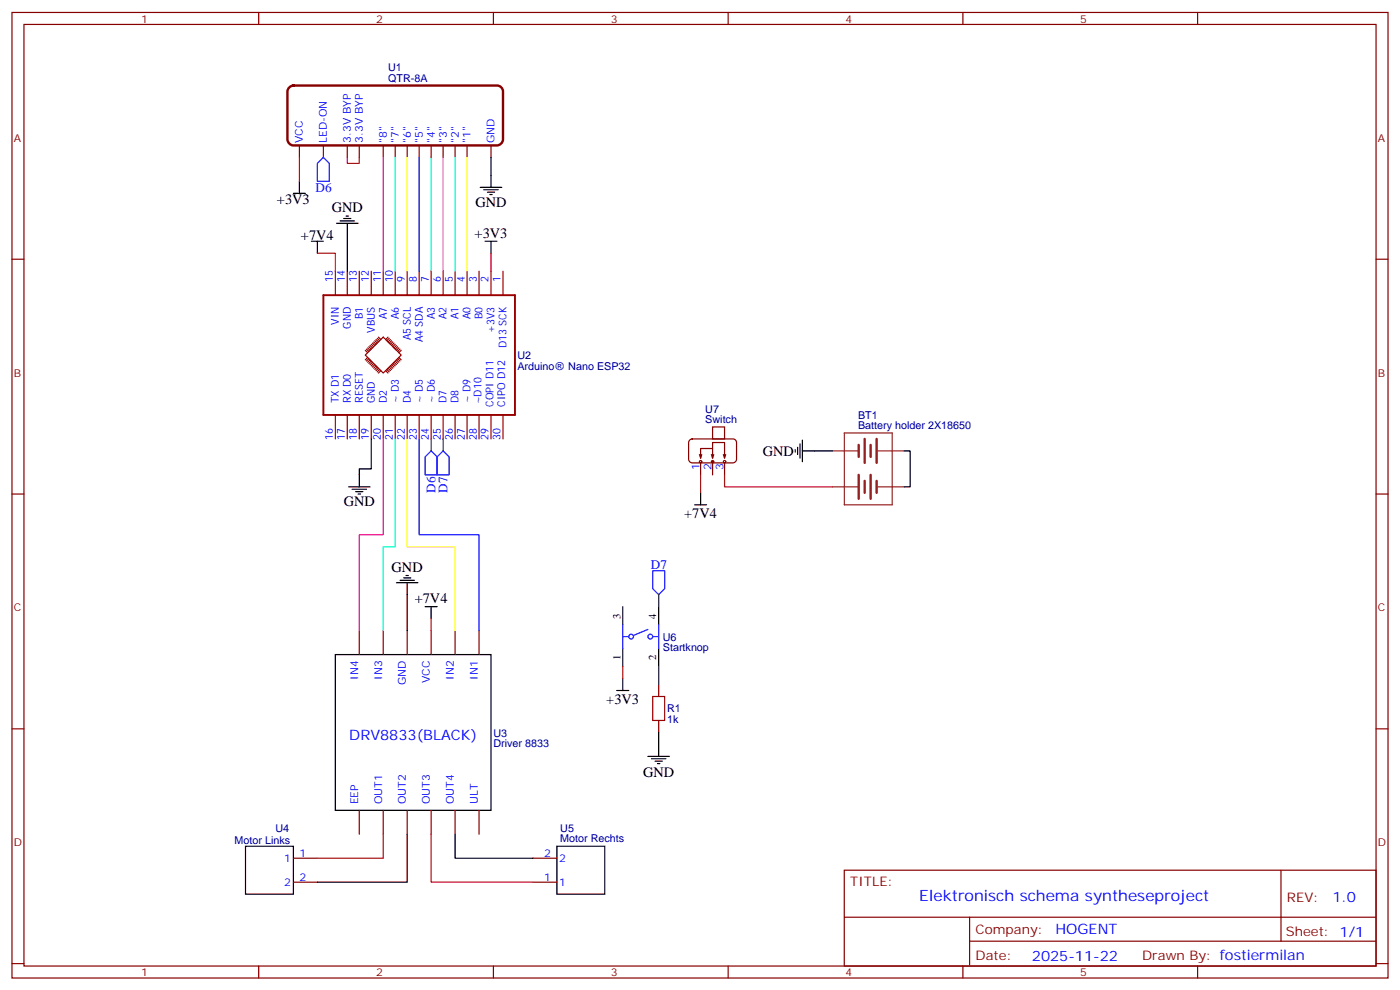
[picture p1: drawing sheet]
<svg xmlns="http://www.w3.org/2000/svg" width="412mm" height="292mm" viewBox="0 0 412 292" stroke-linecap="round" stroke-linejoin="round" font-family="sans-serif">
<g fill="none" stroke="#870000" stroke-width=".35">
<path d="M3.5 3.7h405.4v284.3h-405.4zM7.1 7.2h398.2v277.3h-398.2zM76.2 3.7v3.5M145.3 3.7v3.5M214.5 3.7v3.5M283.6 3.7v3.5M352.8 3.7v3.5M88.2 42.8v3.6M95.2 42.8v3.6M102.3 42.8v3.6M105.8 42.8v3.6M112.9 42.8v3.6"/>
<path d="M116.4 42.8v3.6M119.9 42.8v3.6M123.5 42.8v3.6M127 42.8v3.6M130.5 42.8v3.6M134.1 42.8v3.6M137.6 42.8v3.6M144.6 42.8v3.6M3.5 76.3h3.6M405.3 76.3h3.6M203.1 129.7l.8-.4h12.3l.6 .4 .2 .6-.1 5.3-.4 .5-.6 .2-12.3-.1-.5-.4-.3-.5v-5zM206 133.8l.4 1.1"/>
<path d="M206.4 134.9v-2.8h3.5v2.8M206.4 136.3v3.5M206.7 133.8l-.3 1.1M209.5 133.8l.4 1.1M209.9 125.7h3.5v3.6h-3.5zM209.9 132.1v-1.8h3.5v4.2M209.9 135.6v4.2M210.3 133.8l-.4 1.1M213.1 133.8l.3 1.1 .4-1.1M213.4 136.3v3.5M3.5 145.5h3.6M405.3 145.5h3.6"/>
<path d="M105.8 185.7v7.1M112.9 185.7v7.1M119.9 185.7v7.1M127 185.7v7.1M134.1 185.7v7.1M141.1 185.7v7.1M3.5 214.6h3.6M194 201.6v3.5M194 212.2v3.5M405.3 214.6h3.6M105.8 238.6v7.1M112.9 238.6v7.1"/>
<path d="M119.9 238.6v7.1M127 238.6v7.1M134.1 238.6v7.1M141.1 238.6v7.1M86.4 259.8h7.1M86.4 252.7h7.1M157 259.8h7M157 252.7h7M248.7 256.3h156.6v28.2h-156.6zM377.3 256.3v20.9M248.7 270.1h156.5M285.6 277.2h119.6"/>
<path d="M285.6 270.1v14.1M3.5 283.8h3.6M76.2 284.5v3.5M145.3 284.5v3.5M214.5 284.5v3.5M283.6 284.5v3.5M352.8 284.5v3.5M405.3 283.8h3.6"/>
<circle cx="206.4" cy="136" r=".35"/>
<circle cx="209.9" cy="136" r=".35"/>
<circle cx="213.4" cy="136" r=".35"/>
</g>
<path d="M85.3 25.7l1.1-.5h60a1.76 1.76 0 0 1 1.8 1.8v14.1a1.89 1.89 0 0 1-1.8 1.7h-60a1.89 1.89 0 0 1-1.7-1.7v-14.1z" fill="none" stroke="#870000" stroke-width=".71"/>
<path d="M95.2 86.9h56.5v35.3h-56.5z" fill="none" stroke="#900" stroke-width=".56"/>
<g fill="none" stroke="#900" stroke-width=".35">
<path d="M98.8 79.9v7M102.3 79.9v7M105.8 79.9v7M109.4 79.9v7M112.9 79.9v7M116.4 79.9v7M119.9 79.9v7M123.5 79.9v7M127 79.9v7M130.5 79.9v7M134.1 79.9v7M137.6 79.9v7"/>
<path d="M141.1 79.9v7M144.6 79.9v7M148.2 79.9v7M110.8 100l.7 .7M111.1 99.6l.7 .7M111.5 99.3l.7 .7M114.3 99.3l-.7 .7M114.7 99.6l-.8 .7M115 100l-.7 .7M107.6 104.6l5.3-5.3 5.3 5.3-5.3 5.3zM107.6 103.2l.7 .7M107.9 102.8l.8 .7"/>
<path d="M108.3 102.4l.7 .8M108.3 105.3l-.7 .7M108.7 102.1l.7 .7M108.7 105.6l-.8 .7M109 101.7l.7 .7M109 106l-.7 .7M109.4 101.4l.7 .7M109.4 106.3l-.7 .7M109.7 101l.7 .7M109.7 106.7l-.7 .7M110.1 100.7l.7 .7M110.1 107l-.7 .7"/>
<path d="M110.4 100.3l.7 .7M110.4 107.4l-.7 .7M110.8 107.7l-.7 .7M111.1 108.1l-.7 .7M111.5 108.4l-.7 .7M111.8 108.8l-.7 .7M112.2 109.1l-.7 .8M113.6 109.1l.7 .8M113.9 108.8l.8 .7M114.3 108.4l.7 .7M114.7 108.1l.7 .7M115 107.7l.7 .7"/>
<path d="M115.4 107.4l.7 .7M115.4 100.3l-.7 .7M115.7 107l.7 .7M115.7 100.7l-.7 .7M116.1 106.7l.7 .7M116.1 101l-.7 .7M116.4 106.3l.7 .7M116.4 101.4l-.7 .7M116.8 106l.7 .7M116.8 101.7l-.7 .7M117.1 105.6l.7 .7M117.1 102.1l-.7 .7"/>
<path d="M117.5 105.3l.7 .7M117.5 102.4l-.7 .8M117.8 102.8l-.7 .7M118.2 103.2l-.7 .7M98.8 122.2v7.1M102.3 122.2v7.1M105.8 122.2v7.1M109.4 122.2v7.1M112.9 122.2v7.1M116.4 122.2v7.1M119.9 122.2v7.1M123.5 122.2v7.1"/>
<path d="M127 122.2v7.1M130.5 122.2v7.1M134.1 122.2v7.1M137.6 122.2v7.1M141.1 122.2v7.1M144.6 122.2v7.1M148.2 122.2v7.1"/>
</g>
<g fill="none" stroke="#000" stroke-width=".35">
<path d="M86.4 56.9h3.6M88.2 53.4v3.5M141.5 55.2h6.3M142.5 55.9h4.3M143.6 56.6h2.1M144.3 57.3h.7M144.6 46.4v8.8M91.7 71h3.5M93.5 71v3.6M99.1 65.8h6.4M100.2 65.1h4.2M101.2 64.3h2.2"/>
<path d="M102 63.6h.7M102.3 65.8v14.1M142.9 71h3.5M144.6 71v3.6M109.4 129.3v8.8h-3.6v5.3M234.2 132.4v.7M234.9 131.7v2.1M235.7 130.7v4.2M236.4 132.8h8.8M236.4 129.6v6.4M266.3 132.8h1.8v10.6h-1.8M102.7 143.4h6.3"/>
<path d="M103.7 144.1h4.2M104.8 144.8h2.1M105.5 145.5h.7M204.6 148.7h3.5M206.4 145.1v3.6M116.8 171.6h6.3M117.8 170.9h4.3M118.9 170.2h2.1M119.6 169.5h.7M119.9 171.6v14.1M125.2 178.6h3.6M127 178.6v3.6"/>
<path d="M183.4 178.6v5.3M194 178.6v5.3M98.8 192.8h45.8v45.8h-45.8zM183.4 191v5.3M183.4 199.8v3.5M194 191v5.3M181.7 203.3h3.5M194 215.7v7M190.9 222.7h6.3M191.9 223.4h4.2M193 224.2h2.1M193.7 224.9h.7"/>
<path d="M72.3 249.2h14.1v14.1h-14.1zM119.9 245.7v14.1h-26.4M134.1 245.7v7h22.9M164 249.2h14.2v14.1h-14.2z"/>
</g>
<path d="M192.3 205.1h3.5v7.1h-3.5z" fill="none" stroke="#a10000" stroke-width=".35"/>
<path d="M88.2 46.4v7M102.3 46.4v1.7h3.5v-1.7M93.5 74.6h5.3v5.3M144.6 74.6v5.3M206.4 139.8v5.3M213.4 139.8v3.6h31.8M127 182.2v3.5M183.4 196.3v3.5M112.9 245.7v7h-19.4M127 245.7v14.1h30" fill="none" stroke="#f00" stroke-width=".35"/>
<path d="M119.9 46.4v33.5M137.6 46.4v33.5M119.9 129.3v31.7h14.2v24.7" fill="none" stroke="#ff0" stroke-width=".35"/>
<path d="M116.4 46.4v33.5M134.1 46.4v33.5M116.4 129.3v31.7h-3.5v24.7" fill="none" stroke="#0ff" stroke-width=".35"/>
<path d="M112.9 46.4v33.5M130.5 46.4v33.5M112.9 129.3v28.2h-7.1v28.2" fill="none" stroke="#f0f" stroke-width=".35"/>
<path d="M127 46.4v33.5" fill="none" stroke="#0f0" stroke-width=".35"/>
<g fill="none" stroke="#00f" stroke-width=".35">
<path d="M95.2 46.4l1.8 1.7v5.3h-3.5v-5.3zM123.5 46.4v33.5M123.5 129.3v28.2h17.6v28.2M127 132.8l1.8 1.7v5.3h-3.6v-5.3zM130.5 132.8l1.8 1.7v5.3h-3.5v-5.3zM192.3 168.1h3.5v5.3l-1.8 1.7-1.7-1.7zM183.4 183.9v7.1M183.4 187.5h1.8M185.9 186.8a.71 .71 0 0 0-.6 1 .71 .71 0 0 0 1.2 .1 .71 .71 0 0 0-.5-1.1M190.9 185.3l-4.3 1.8M191.6 186.8a.71 .71 0 0 0-.7 1 .71 .71 0 0 0 1.2 .1 .71 .71 0 0 0-.4-1.1M192.3 187.5h1.7"/>
<path d="M194 183.9v7.1"/>
</g>
<path d="M252.9 131v3.5M252.9 139.8v7.1M254.7 129.3v7M256.5 131v3.5M256.5 139.8v7.1M258.2 129.3v7M254.7 141.6v3.5M258.2 141.6v3.5" fill="none" stroke="#8c2424" stroke-width=".71"/>
<path d="M245.2 132.8h7.7M248.7 127.5h14.1v21.2h-14.1zM258.6 132.8h7.7M245.2 143.4h7.7M258.6 143.4h7.7" fill="none" stroke="#8c2424" stroke-width=".35"/>
<path d="M127 129.3v3.5M130.5 129.3v3.5M194 175.1v3.5M194 196.3v5.3" fill="none" stroke="#008700" stroke-width=".35"/>
<text font-size="4.6" fill="#00f" x="270.8" y="265.3">Elektronisch schema syntheseproject</text>
<g font-size="4.2">
<text x="81.6" y="60.2">+3V3</text>
<text x="97.7" y="62.5">GND</text>
<text x="140.1" y="60.8">GND</text>
<text x="88.6" y="70.7">+7V4</text>
<text x="139.8" y="70">+3V3</text>
<text x="224.7" y="134.2">GND</text>
<text x="101.2" y="149">GND</text>
<text x="201.5" y="152.6">+7V4</text>
<text x="115.4" y="168.4">GND</text>
<text x="122.2" y="177.6">+7V4</text>
<text x="178.6" y="207.3">+3V3</text>
<text x="189.4" y="228.8">GND</text>
</g>
<g font-size="4.2" fill="#00f">
<text x="102.9" y="217.9">DRV8833(BLACK)</text>
<text x="392.5" y="265.5">1.0</text>
<text x="310.9" y="275.1">HOGENT</text>
<text x="304" y="282.9">2025-11-22</text>
</g>
<g font-size="3.9" fill="#00f">
<text x="92.9" y="56.4">D6</text>
<text x="128.3" y="145.1" transform="rotate(-90 128.3 145.1)">D6</text>
<text x="131.8" y="145.1" transform="rotate(-90 131.8 145.1)">D7</text>
<text x="191.7" y="167.6">D7</text>
</g>
<g font-size="3.9" fill="#800">
<text x="250.5" y="260.8">TITLE:</text>
<text x="379.1" y="265.5">REV:</text>
<text x="287.4" y="275">Company:</text>
<text x="378.7" y="275.7">Sheet: 1/1</text>
<text x="287.4" y="282.7">Date:</text>
<text x="336.4" y="282.8">Drawn By: fostiermilan</text>
</g>
<g font-size="3.2" fill="#800">
<text x="41.6" y="6.7">1</text>
<text x="110.8" y="6.7">2</text>
<text x="179.9" y="6.7">3</text>
<text x="249.1" y="6.7">4</text>
<text x="318.2" y="6.7">5</text>
<text x="4.1" y="41.8">A</text>
<text x="405.9" y="41.8">A</text>
<text x="4.1" y="110.9">B</text>
<text x="405.9" y="110.9">B</text>
<text x="4.1" y="180.1">C</text>
<text x="405.9" y="180.1">C</text>
<text x="4.1" y="249.2">D</text>
<text x="405.9" y="249.2">D</text>
<text x="41.6" y="287.5">1</text>
<text x="110.8" y="287.5">2</text>
<text x="179.9" y="287.5">3</text>
<text x="249.1" y="287.5">4</text>
<text x="318.2" y="287.5">5</text>
</g>
<g font-size="3.2" fill="#000080">
<text x="114.3" y="21">U1</text>
<text x="114.3" y="24.1">QTR-8A</text>
<text x="152.4" y="105.8">U2</text>
<text x="152.4" y="108.8">Arduino</text>
<text x="167.4" y="108.8">Nano ESP32</text>
<text x="207.8" y="124.7">Switch</text>
<text x="207.8" y="121.5">U7</text>
<text x="252.7" y="123.3">BT1</text>
<text x="252.7" y="126.4">Battery holder 2X18650</text>
<text x="195.3" y="191.8">Startknop</text>
<text x="195.3" y="188.6">U6</text>
<text x="196.5" y="209.8">R1</text>
<text x="196.5" y="212.9">1k</text>
<text x="145.3" y="220">Driver 8833</text>
<text x="145.3" y="217">U3</text>
<text x="81.1" y="245">U4</text>
<text x="165" y="244.9">U5</text>
<text x="69.1" y="248.6">Motor Links</text>
<text x="165" y="247.9">Motor Rechts</text>
</g>
<g font-size="3.2" fill="#00f">
<text x="89.3" y="42.1" transform="rotate(-90 89.3 42.1)">VCC</text>
<text x="96.3" y="42.1" transform="rotate(-90 96.3 42.1)">LED-ON</text>
<text x="103.4" y="42.1" transform="rotate(-90 103.4 42.1)">3.3V BYP</text>
<text x="106.9" y="42.1" transform="rotate(-90 106.9 42.1)">3.3V BYP</text>
<text x="113.9" y="42.1" transform="rotate(-90 113.9 42.1)">&quot;8&quot;</text>
<text x="117.5" y="42.1" transform="rotate(-90 117.5 42.1)">&quot;7&quot;</text>
<text x="121" y="42.1" transform="rotate(-90 121 42.1)">&quot;6&quot;</text>
<text x="124.5" y="42.1" transform="rotate(-90 124.5 42.1)">&quot;5&quot;</text>
<text x="128.1" y="42.1" transform="rotate(-90 128.1 42.1)">&quot;4&quot;</text>
<text x="131.6" y="42.1" transform="rotate(-90 131.6 42.1)">&quot;3&quot;</text>
<text x="135.1" y="42.1" transform="rotate(-90 135.1 42.1)">&quot;2&quot;</text>
<text x="138.6" y="42.1" transform="rotate(-90 138.6 42.1)">&quot;1&quot;</text>
<text x="145.7" y="42.1" transform="rotate(-90 145.7 42.1)">GND</text>
<text x="98.1" y="83" transform="rotate(-90 98.1 83)">15</text>
<text x="101.6" y="83" transform="rotate(-90 101.6 83)">14</text>
<text x="105.1" y="83" transform="rotate(-90 105.1 83)">13</text>
<text x="108.7" y="83" transform="rotate(-90 108.7 83)">12</text>
<text x="112.2" y="83" transform="rotate(-90 112.2 83)">11</text>
<text x="115.7" y="83" transform="rotate(-90 115.7 83)">10</text>
<text x="119.2" y="83" transform="rotate(-90 119.2 83)">9</text>
<text x="122.8" y="83" transform="rotate(-90 122.8 83)">8</text>
<text x="126.3" y="83" transform="rotate(-90 126.3 83)">7</text>
<text x="129.8" y="83" transform="rotate(-90 129.8 83)">6</text>
<text x="133.4" y="83" transform="rotate(-90 133.4 83)">5</text>
<text x="136.9" y="83" transform="rotate(-90 136.9 83)">4</text>
<text x="140.4" y="83" transform="rotate(-90 140.4 83)">3</text>
<text x="143.9" y="83" transform="rotate(-90 143.9 83)">2</text>
<text x="147.5" y="83" transform="rotate(-90 147.5 83)">1</text>
<text x="99.8" y="95.6" transform="rotate(-90 99.8 95.6)">VIN</text>
<text x="106.9" y="94" transform="rotate(-90 106.9 94)">B1</text>
<text x="113.9" y="94" transform="rotate(-90 113.9 94)">A7</text>
<text x="117.5" y="94" transform="rotate(-90 117.5 94)">A6</text>
<text x="128" y="94" transform="rotate(-90 128 94)">A3</text>
<text x="131.6" y="94" transform="rotate(-90 131.6 94)">A2</text>
<text x="135.1" y="94" transform="rotate(-90 135.1 94)">A1</text>
<text x="138.6" y="94" transform="rotate(-90 138.6 94)">A0</text>
<text x="142.2" y="94" transform="rotate(-90 142.2 94)">B0</text>
<text x="103.3" y="96.8" transform="rotate(-90 103.3 96.8)">GND</text>
<text x="110.4" y="98" transform="rotate(-90 110.4 98)">VBUS</text>
<text x="121" y="100.3" transform="rotate(-90 121 100.3)">A5 SCL</text>
<text x="124.5" y="100.8" transform="rotate(-90 124.5 100.8)">A4 SDA</text>
<text x="145.7" y="98.1" transform="rotate(-90 145.7 98.1)">+3V3</text>
<text x="149.2" y="102.5" transform="rotate(-90 149.2 102.5)">D13 SCK</text>
<text x="99.8" y="118.7" transform="rotate(-90 99.8 118.7)">TX D1</text>
<text x="103.3" y="118.7" transform="rotate(-90 103.3 118.7)">RX D0</text>
<text x="106.9" y="118.7" transform="rotate(-90 106.9 118.7)">RESET</text>
<text x="110.4" y="118.7" transform="rotate(-90 110.4 118.7)">GND</text>
<text x="113.9" y="118.7" transform="rotate(-90 113.9 118.7)">D2</text>
<text x="117.5" y="118.7" transform="rotate(-90 117.5 118.7)">~ D3</text>
<text x="121" y="118.7" transform="rotate(-90 121 118.7)">D4</text>
<text x="124.5" y="118.7" transform="rotate(-90 124.5 118.7)">~ D5</text>
<text x="128" y="118.7" transform="rotate(-90 128 118.7)">~ D6</text>
<text x="131.6" y="118.7" transform="rotate(-90 131.6 118.7)">D7</text>
<text x="135.1" y="118.7" transform="rotate(-90 135.1 118.7)">D8</text>
<text x="138.6" y="118.7" transform="rotate(-90 138.6 118.7)">~ D9</text>
<text x="141.8" y="119.1" transform="rotate(-90 141.8 119.1)">~D10</text>
<text x="145.3" y="119.8" transform="rotate(-90 145.3 119.8)">COPI D11</text>
<text x="148.9" y="119.8" transform="rotate(-90 148.9 119.8)">CIPO D12</text>
<text x="98.1" y="129.6" transform="rotate(-90 98.1 129.6)">16</text>
<text x="101.6" y="129.6" transform="rotate(-90 101.6 129.6)">17</text>
<text x="105.1" y="129.6" transform="rotate(-90 105.1 129.6)">18</text>
<text x="108.7" y="129.6" transform="rotate(-90 108.7 129.6)">19</text>
<text x="112.2" y="129.6" transform="rotate(-90 112.2 129.6)">20</text>
<text x="115.7" y="129.6" transform="rotate(-90 115.7 129.6)">21</text>
<text x="119.2" y="129.6" transform="rotate(-90 119.2 129.6)">22</text>
<text x="122.8" y="129.6" transform="rotate(-90 122.8 129.6)">23</text>
<text x="126.3" y="129.6" transform="rotate(-90 126.3 129.6)">24</text>
<text x="129.8" y="129.6" transform="rotate(-90 129.8 129.6)">25</text>
<text x="133.4" y="129.6" transform="rotate(-90 133.4 129.6)">26</text>
<text x="136.9" y="129.6" transform="rotate(-90 136.9 129.6)">27</text>
<text x="140.4" y="129.6" transform="rotate(-90 140.4 129.6)">28</text>
<text x="143.9" y="129.6" transform="rotate(-90 143.9 129.6)">29</text>
<text x="147.5" y="129.6" transform="rotate(-90 147.5 129.6)">30</text>
<text x="206" y="138.3" transform="rotate(-90 206 138.3)">1</text>
<text x="209.5" y="138.3" transform="rotate(-90 209.5 138.3)">2</text>
<text x="213.1" y="138.3" transform="rotate(-90 213.1 138.3)">3</text>
<text x="105.5" y="200.2" transform="rotate(-90 105.5 200.2)">IN4</text>
<text x="112.5" y="200.2" transform="rotate(-90 112.5 200.2)">IN3</text>
<text x="119.6" y="201.8" transform="rotate(-90 119.6 201.8)">GND</text>
<text x="126.6" y="201.1" transform="rotate(-90 126.6 201.1)">VCC</text>
<text x="133.7" y="200.2" transform="rotate(-90 133.7 200.2)">IN2</text>
<text x="140.8" y="200.2" transform="rotate(-90 140.8 200.2)">IN1</text>
<text x="105.5" y="236.9" transform="rotate(-90 105.5 236.9)">EEP</text>
<text x="112.5" y="236.9" transform="rotate(-90 112.5 236.9)">OUT1</text>
<text x="119.6" y="236.9" transform="rotate(-90 119.6 236.9)">OUT2</text>
<text x="126.6" y="236.9" transform="rotate(-90 126.6 236.9)">OUT3</text>
<text x="133.7" y="236.9" transform="rotate(-90 133.7 236.9)">OUT4</text>
<text x="140.8" y="236.9" transform="rotate(-90 140.8 236.9)">ULT</text>
<text x="83.7" y="253.8">1</text>
<text x="88.2" y="252.4">1</text>
<text x="160.3" y="252.4">2</text>
<text x="164.7" y="253.8">2</text>
<text x="83.7" y="260.8">2</text>
<text x="88.2" y="259.4">2</text>
<text x="160.3" y="259.4">1</text>
<text x="164.7" y="260.8">1</text>
</g>
<g font-size="3.2">
<text x="182.7" y="182.2" transform="rotate(-90 182.7 182.2)">3</text>
<text x="193.3" y="182.2" transform="rotate(-90 193.3 182.2)">4</text>
<text x="182.7" y="194.3" transform="rotate(-90 182.7 194.3)">1</text>
<text x="193.3" y="194.3" transform="rotate(-90 193.3 194.3)">2</text>
</g>
</svg>
